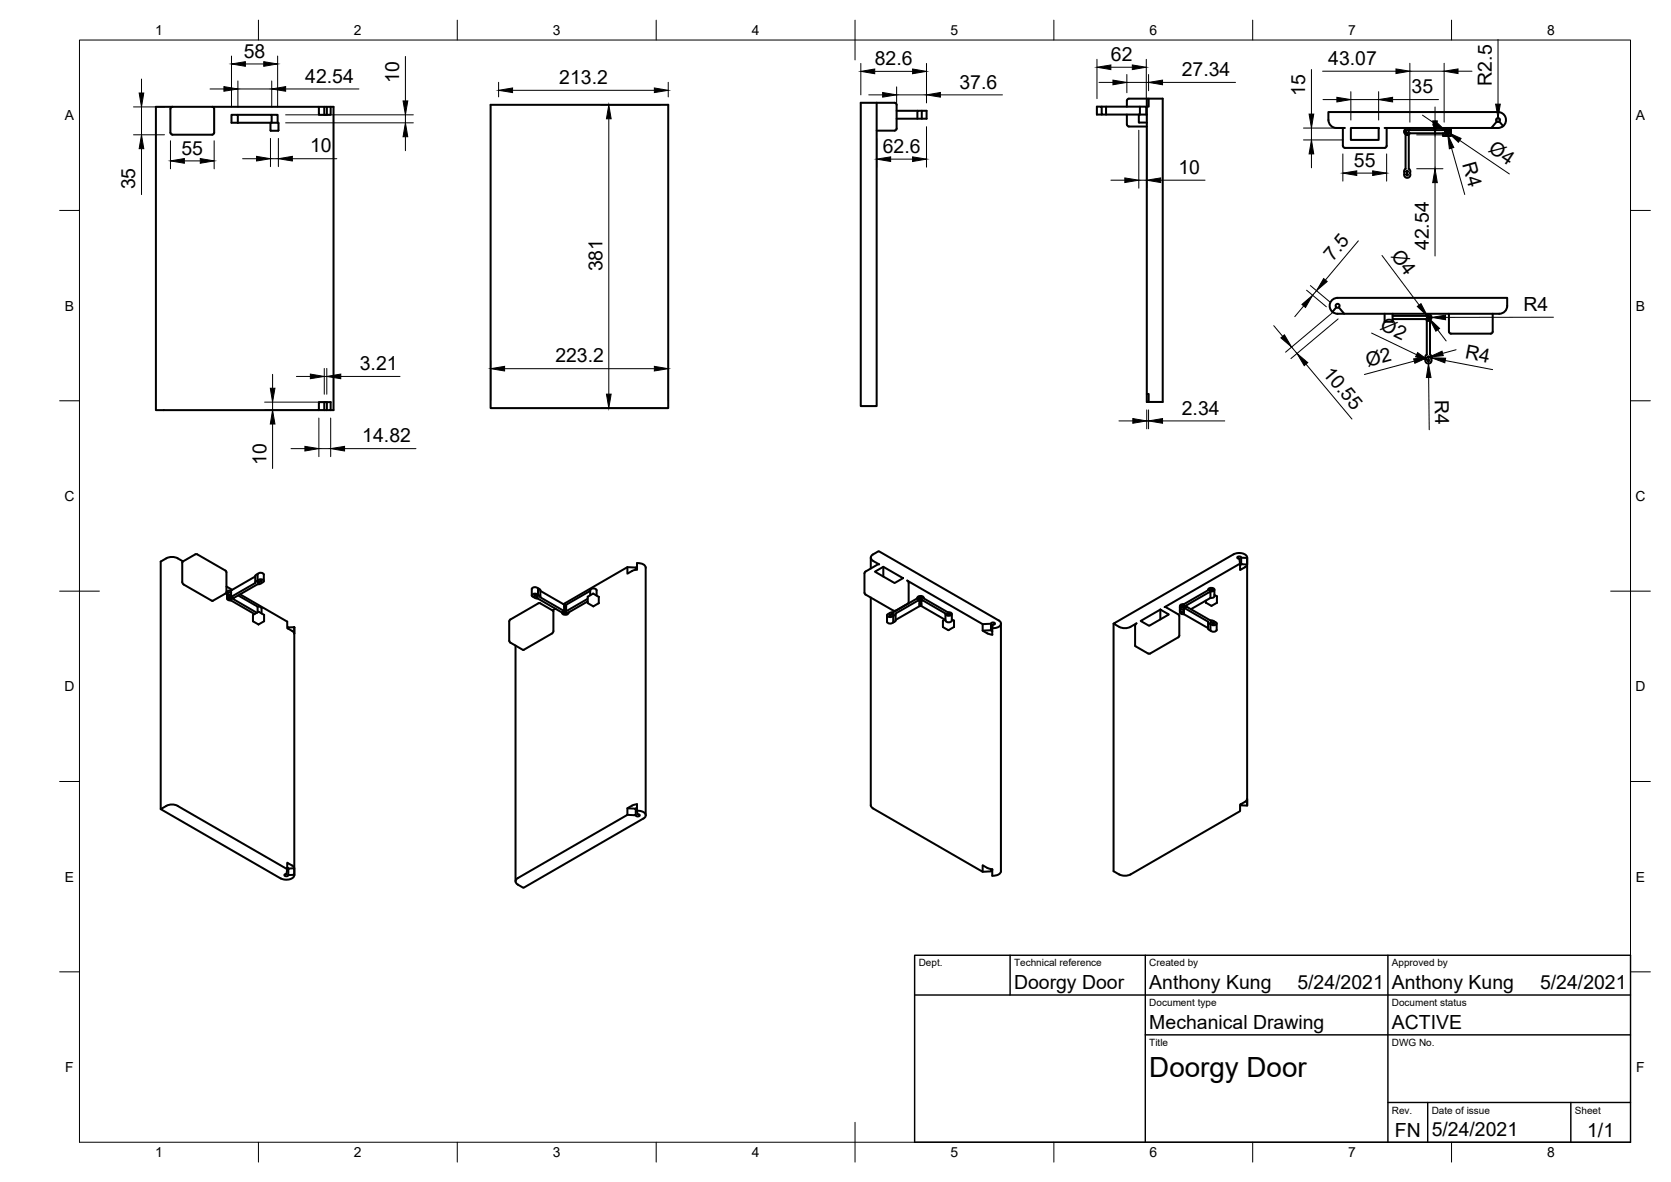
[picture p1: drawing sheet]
<svg xmlns="http://www.w3.org/2000/svg" width="420mm" height="297mm" viewBox="0 0 420 297" stroke-linecap="round" stroke-linejoin="round" font-family="sans-serif">
<!-- layer: Visible -->
<g fill="none" stroke="#000" stroke-width=".51">
<path d="M43.3 26.8h40.6v76.3h-.8M43.3 26.8h-4.1v76.3h41v-2h2.9v2h-.9v-2M43.3 33.9h10M43.4 26.8l-.5 .3v.2l-.1 6 .6 .5M53.4 26.8l.4 .3v.2v6l-.2 .5h-.2M58.2 28.9h1.6v1.9h-1.6zM59.8 30.8h10.1v2M59.8 28.9h8.5v1.9M68.1 32.9h1.8M68.1 30.8v2M68.3 28.9h1.5v1.9M80.2 26.8v2.1h2.9v-2.1"/>
<path d="M81.5 26.8v2.1M82.2 26.8v2.1M123.4 26.3h44.6v76.3h-44.6zM216.4 25.8h4v76.3h-4zM220.4 25.8h4.5M220.4 32.8h4.5M224.9 25.8l.5 .3v.2v6l-.2 .4-.3 .1M225.4 29.8h7.6v-2h-1.2v2M225.4 27.8h5.3M231.8 27.8h-1.1v2M277 28.8h-1.2v-2h1.2v2h9.4M277 26.8h1.1v2"/>
<path d="M278.1 26.8h8.5M283.3 25.3v1.5M283.3 28.8v2.5M283.4 31.3l.2 .4 .3 .1M283.8 24.8h4.6M283.8 31.8h4.6M283.9 24.8l-.5 .2v.3M286.3 28.9v1.8M286.4 30.7l2 .1M286.4 28.8h2M286.4 28.8v.1M286.6 28.8v-2h1.6v2"/>
<path d="M288.4 24.8h4v76.2h-3.6M288.4 24.8v76.2h.4v-2h-.4M288.8 24.8v2h-.4M337.7 32.2v4.5M337.7 36.7l.2 .4 .3 .1h9.9M339.7 32.2h6.9v3h-6.9zM348.7 32.2v4.5l-.1 .2-.4 .3M353.4 33.8v8.6M353.4 33.8l.8 .1v8.5a.8 .8 0 0 1 .3 1.1 .79 .79 0 0 1-.7 1.2 .79 .79 0 0 1-.7-1.2 .8 .8 0 0 1 .3-1.1M354.5 32.7h8.6a.79 .79 0 0 1 1.2-.2 .79 .79 0 0 1 0 1.2 .79 .79 0 0 1-1.2-.2h-8.6M354.5 32.7a.79 .79 0 0 0-1.2-.2 .79 .79 0 0 0 0 1.2 .79 .79 0 0 0 1.2-.2M362.8 33.5l.1 .6"/>
<path d="M362.8 32.2v.5M362.9 34.2h1.8M364.8 32.2v1.9M376.3 30.6l-1.3 1.6h-26.9M376.4 30.5h.6M377 30.5a.5 .5 0 0 0 0-.7 .5 .5 0 0 0-.7 0 .5 .5 0 0 0 .1 .7M377 30.6l1 1.1M378 31.7a2 2 0 0 0 .6-2.2 2 2 0 0 0-1.9-1.3h-42.7a3.7 3.7 0 0 0 .6 3.4 3.7 3.7 0 0 0 3.6 .6M378 31.7l-.3 .2a4.1 4.1 0 0 1-2.7 .3M335 75.4l1.3-.5h42.7a3.6 3.6 0 0 1-.6 3.4l-.9 .5-.5 .1h-39a4.1 4.1 0 0 1-2.7-.3 2 2 0 0 1-.3-3.2zM336 77.2l-1 1.2M336 77.2a.5 .5 0 0 1 0-.7 .5 .5 0 0 1 .7 0 .5 .5 0 0 1-.1 .7"/>
<path d="M336.6 77.2l1.4 1.7M336.6 77.2h-.6M348.1 78.9v1.9M350.2 78.9l-.1 1.9h-1.9M350.2 79.4h8.3a.79 .79 0 0 1 1.2-.2 .79 .79 0 0 1 0 1.2 .79 .79 0 0 1-1.2-.2M364.3 78.9v4.5l.3 .4h.2h10.3l.2-.4v-4.5M350.2 80.2h8.3M358.8 80.6l.8-.1v8.6a.8 .8 0 0 1 .3 1.1 .79 .79 0 0 1-.7 1.2 .79 .79 0 0 1-.7-1.2 .79 .79 0 0 1 .3-1.1zM81.5 101.1v2h-1.3M81.5 103.1h.7M41.8 140.3l-1.4 .8v62.2M41.8 140.3l1.5-.3 1.4 .3"/>
<path d="M44.7 140.3l1.3 .8M45.9 141.1l3.6-1.9 7.2 4.2 .2 .4v5.1l-.2 .3-3.3 1.8-7.2-4.1M45.9 141.1l-.1 5.2 .4 .6M56.9 147.4l1.5 .8M57.1 148.8v1.7M57.5 150.4l.5-.2 .3 .3-.5 .2zM58.1 150.9l5.9 3.4M58.1 148.9v1.1M58.1 149.5l-.7 .1-.3 .4M58.1 150.9a.68 .68 0 0 1-.9-.6 .88 .88 0 0 1 1.5 .3l5.9 3.4M58.1 148.9h-.7l-.3 .4M58.1 148.4l-.7 .1-.3 .3"/>
<path d="M58.7 150.3v.2M59.9 149.6l4.9 2.8v1.5M60.4 149.4l11.8 6.8v1.6l1.5 .9 .3 .5M64.2 144.9l-6.1 3.5v.5M64.2 144.7v1.7M64.2 146.5l-6.1 3.5M64.8 144.3v1.6a.99 .99 0 0 1 1.5 .1l-.7 .6-.8 .2M64.8 146.8l-6.1 3.5-.6-.3M64.8 144.3l.6-.3a.81 .81 0 0 1 .9 .4v1.6M64.8 152.5h.7l.3 .4M64.8 145.9l-.5 .2-.1 .4M64.8 144.3l-.6 .4"/>
<path d="M64.9 146.3l.3 .1h-.3zM65.4 145.9l.3 .1-.2 .1zM65.8 152.9v1.3M66.4 154.6v1.5M66.4 154.6l-1.4-.9-1.4 .9v1.5l1.4 .8M66.4 156.1l-1.4 .8M72.5 157.7l-.1 .2M74 157.6v.1M74 157.6l-1.5 .1v.3M74 157.6v62.3M134.4 149.6h.3l-.3 .1zM134.9 149.9l.4 .1-.2 .1z"/>
<path d="M135.3 149.5a.99 .99 0 0 0-1.6 .1l.1 .2 .5 .3M135.3 147.9l-.6-.3a.81 .81 0 0 0-1 .4v1.7M135.3 147.9v1.6M135.3 149.5l.5 .2v.4l6.1 3.5-.5 .4-6.1-3.6h-.6l-.4-.3M135.3 147.9l.6 .4v1.7M135.4 151.6l-7.3 4.4v5.2l3.4 2.1M135.4 151.6h.5M135.8 151.6l3.3 1.9v5.3l-.3 .4-7.1 4.1M135.9 148.5l6 3.4v1.7M139.7 153l-.8 .4M141.3 153.9v.2M141.8 154l.4-.2 .3 .3-.5 .2z"/>
<path d="M142.4 153.1h-.5M142.4 152.5h-.5M142.4 152h-.5M142.9 153.9v.2M147.8 151.1l-4.9 2.8a.83 .83 0 0 1-.7 .6 .83 .83 0 0 1-.8-.5 .85 .85 0 0 1 1-.4M147.8 149.9v1.7M148.4 148.5l-6.1 3.5v1.6l5.5-3.1M148.4 149.6v-1.3a.92 .92 0 0 1 1.6 0v1.4M149.1 149.2l-1.3 .8M149.1 149.2h.1M149.2 149.2l1.3 .8M150.5 150h.1"/>
<path d="M150.6 150v1.6l-1.4 .8-1.4-.8M157.8 142.5v1.7l1.1-.7M159.9 143.2v-.6l-2.1-.1-16.2 9.3M159.9 142.7l.3 .2M162.3 142.7v62.2M162.4 142.7a1.85 1.85 0 0 0-2.2-1.2v1.6l-1.2 .4M218.9 150.2l.1 52.4 .5 .6 27.6 15.9v-1.7l1.2 .7M218.9 140.1v2.8M220 143.7l2.1-1.3 5 2.9-2.2 1.2zM220.8 141.8l-3.4 2.1v5.2l7.3 4.4M220.8 141.8h.3M221 141.8l-1.5-.9a.85 .85 0 0 1-.5-.8 .85 .85 0 0 1 .5-.8l1.4-.8 30.2 17.4"/>
<path d="M222.1 142.4v2.5M223 154.6v1.6a.97 .97 0 0 0 1.6 .2M223.6 154.2l-.3 .1-.3 .4a.99 .99 0 0 0 1.6 0M223.6 154.2l.4-.3h.6l6.1-3.5 .5 .3v1.6l-6 3.5M223.7 154.5l.3 .1-.3 .1zM224.3 154.2l.3 .1-.3 .1zM224.6 154.8v1.6M224.7 153.5h.5M225.2 153.5l3.2-1.9 .1-5.1-.4-.6 19 11 2.1-.2v1.7l-2.1 .1M225.2 154.3v1.6l-.6 .5M230.7 150.2v.2M231.1 150.2l.5-.2 .2 .3-.4 .1z"/>
<path d="M231.2 150.7l-6 3.5-.1 .3-.5 .2M231.2 152.3h.5M231.2 151.8h.5M231.2 151.1h.5M231.7 150.7a.68 .68 0 0 1-1-.6 .88 .88 0 0 1 1.5 .2l6.1 3.6a.69 .69 0 0 1 1 .6 .88 .88 0 0 1-1.5-.3M232.3 150.2v.2M237.1 156v1.6M237.6 155.7l-.5 .3M237.7 154.3v1.6a.92 .92 0 0 0 1.6 0v-1.6M237.7 154.2l-6-3.5v1.6l6 3.5M238.2 154.2l.4-.1 .3 .3-.5 .1zM239.3 155.6l.6 .4v1.6l-1.4 .8-1.4-.8"/>
<path d="M247.1 156.9v1.6l1.2 .7M248.3 159.2l1.2 .3M249.2 156.7a.49 .49 0 0 1 .5-.3 .49 .49 0 0 1 .4 .4l-.5 .2-.1 .9M249.2 158.4l.3 .2M249.5 157.9v1.6M251.1 155.9a.9 .9 0 0 1 .6 1 .9 .9 0 0 1-.8 .7l-1.4 .3M251.7 156.7v62.2a1.91 1.91 0 0 1-2.2 1.2v-1.7l-1.2-.3M280 156.7v62.2a4 4 0 0 0 3.8 1l28-16.1v-1.6a2.36 2.36 0 0 0 1.8-1.4M286.8 156l5-2.8 2.1 1.2-5 2.9zM291.8 153.2v2.4M293.1 152.6l3.4 2v5.3l-7.3 4.3M296.7 152.3v1.7l.5 .3h.5"/>
<path d="M296.7 152.8l.3 .3 .7 .1M296.7 153.4l.3 .4 .7 .1M297.1 152.2l.5-.1 .3 .2-.5 .2zM298 152.6l.3-.2 6.1 3.5 .6 .1 .3 .2M298 152.6l-.3 .1M298.3 152.3v.2M303.2 150.9v.5M303.2 151.4h.1M303.2 151.5l1.5 .7M303.8 148.2v.1M303.8 156.4v1.6M303.8 148.3l-6.1 3.5a.68 .68 0 0 0-1 .6 .89 .89 0 0 0 1.6-.2l6.1-3.6v1.7l-4.9 2.8"/>
<path d="M303.8 148.3a.83 .83 0 0 1 .8-.6 .83 .83 0 0 1 .8 .5 .85 .85 0 0 1-1 .4M304.2 148.1l.5-.1 .3 .2-.5 .2zM304.4 156.8v1.6M304.4 156.3l.4 .1-.2 .1zM305 156.6l.3 .1-.2 .1zM305.3 156.2l.6 .3v.2a.99 .99 0 0 1-1.5 .1l-.5-.2-.1-.4-6.1-3.5v1.7l6.1 3.4M305.4 149.5l.6 .4v1.5l-1.3 .8M305.4 148.2l-.1 1.8-.5 .2-.4 .1M305.9 156.7v1.6a.97 .97 0 0 1-1.5 .1l-.6-.4M311.8 141.6v1.7l1.5-.9 .3-.5M312.1 140.1a.49 .49 0 0 0-.5-.3 .49 .49 0 0 0-.5 .4l.5 .2 .2 1.2-18.9 11 .2-.1M312.1 141.8l-.3 .2"/>
<path d="M312.1 140.2h1.5v1.7l-1.5-.1zM313.6 140.2a1.93 1.93 0 0 0-2.6-1.2l-.8 .3-30.2 17.4a4.1 4.1 0 0 0 5.8-.1l-.4 .7v5l3.3 1.9M313.6 140.1v62.3M129.6 162.2v59.3M131.7 163.3h-.2M288.7 164.2h.5M41.8 202.5l-1.4 .8 30.2 17.5M41.8 202.5l1.5-.3 1.4 .3M44.7 202.5l27.5 15.9v-1.6l1.5 .9 .3 .5M72.2 218.4l-.2 1.2-.5 .2a.49 .49 0 0 0 .5 .4 .49 .49 0 0 0 .5-.3M72.2 218l.3 .3M72.5 218.3l1.5-.1v1.6l-1.5 .1z"/>
<path d="M74 219.8a1.93 1.93 0 0 1-2.6 1.2l-.8-.3M157.8 203.1l2.1 .1v1.7l-2.1-.1M158.9 202.4l-1.1 .7v1.7l-27.6 15.9a.87 .87 0 0 0-.6 .8 .87 .87 0 0 0 .6 .8l1.4 .8 30.2-17.4M159 202.4l1.2-.3 .1 2.5M160.2 203.7l1.4 .3a.91 .91 0 0 1 .7 .8 .91 .91 0 0 1-.5 .9M160.2 203l-.3 .2M160.3 204.6l.5 .2a.49 .49 0 0 1-.4 .4 .49 .49 0 0 1-.5-.3M249.2 218.4v.6l-2.1 .1M249.5 218.7l-.3 .2M311.9 202.1l.2 .2M313.6 200.8v1.6h-1.5v-.3"/>
<circle cx="353.8" cy="33.1" r=".39"/>
<circle cx="363.8" cy="33.1" r=".39"/>
<circle cx="353.8" cy="43.9" r=".2"/>
<circle cx="353.8" cy="43.1" r=".2"/>
<circle cx="359.2" cy="79.8" r=".39"/>
<circle cx="359.2" cy="90.6" r=".2"/>
<circle cx="359.2" cy="89.8" r=".2"/>
</g>
<!-- layer: Border -->
<g fill="none" stroke="#000" stroke-width=".25">
<path d="M20 10.1h390v276.9h-390zM65 5.1v5M115 5.1v5M165 5.1v5M215 5.1v10M265 5.1v5M315 5.1v5M365 5.1v5M15 52.9h5M410 52.9h5M15 100.7h5M410 100.7h5"/>
<path d="M15 148.6h10M405 148.6h10M15 196.4h5M410 196.4h5M15 244.2h5M410 244.2h5M65 287v5M115 287v5M165 287v5M215 282.1v9.9M265 287v5M315 287v5"/>
<path d="M365 287v5"/>
</g>
<!-- layer: TitleBlock -->
<path d="M230 240.1h180v46.9h-180zM230 250h180M254 240.1v9.9M288 240.1v46.9M349 240.1v46.9M288 260.1h122M349 277.1h61M359 277.1v9.9M395 277.1v9.9" fill="none" stroke="#000" stroke-width=".36"/>
<!-- layer: Dimensions -->
<g fill="none" stroke="#000" stroke-width=".25">
<path d="M35.6 19.9v3.5M58.2 14.1v12.8M61.7 16.1h4.6M69.8 14.1v12.8M101.9 14.2v11.2M216.5 15.9v7.9M219.9 17.9h9.6M233 15.9v9.9M275.8 14.9v9.9M279.3 16.9h5.4M283.3 18.7v4.6M288.2 14.9v9.9"/>
<path d="M288.8 18.7v4.1M329.8 17.5v11.2M332.5 17.9h18.5M354.5 17.9h8.6M354.5 15.9v14.8M363.1 15.9v14.8M366.6 17.9h3.5M376.7 9.9v16.3M33.6 26.9h7.8M33.6 33.9h7.8M35.6 26.9v7M35.6 37.4v11.5"/>
<path d="M42.9 35.4v7M52.8 22.4h3.5M53.8 35.4v7M59.8 20.3v6.6M59.8 22.4h8.5M61 39.9h3.5M68 34.8v7.1M68 39.9h2M68.3 20.3v6.6M70 34.8v7.1M71.8 30.9h32.1M71.8 28.9h32.1"/>
<path d="M71.8 22.4h18.5M73.5 39.9h11.2M101.9 28.9v2M101.9 34.4v3.5M125.4 20.7v3.6M128.9 22.7h35.6M151.1 26.4h14.9M153.1 29.9v69.1M168 20.7v3.6M218.4 23.8h3.5M220.4 34.8v7.2M223.9 40h5.6"/>
<path d="M225.4 21.8v4M225.4 23.8h7.6M233 31.8v10.2M236.5 23.8h15.6M276.3 20.7h3.5M283.3 20.7h5.5M286.3 32.7v14.6M288.3 28.8v18.5M292.3 20.7h18.4M327.7 35.2h10M327.7 32.2h10M329.8 32.2v3"/>
<path d="M329.8 38.7v3.5M332.7 25h3.4M337.7 38.7v6.8M339.7 23v7.2M339.7 25h6.9M346.6 23v7.2M348.7 38.7v6.8M350.2 25h11.5M356.2 33.9h6.6M357.7 28.9l2.9 2M360.8 26.9v3.5M360.8 33.9v8.5"/>
<path d="M363.5 32.9l.6 .4M363.8 33.1l.2 .8M365 37.2l3.3 11.7M367 35.3l12.5 8.4M376.7 29.7v.5M46.4 40.4h4M279.3 45.3h3.5M286.3 45.3h2M291.8 45.3h11.2M341.1 43.5h4M356.2 42.4h6.6M360.8 45.9v18.4"/>
<path d="M327.8 76.9l-2.2 2.7M328.5 72.9l5 4.2M329.5 71.8l5 4.2M331 73.1l-.9 1.1M335.1 78.5l-11.9 10M341.5 60.5l-8.2 9.9M347.5 64.2l9.3 12.5M358.9 79.4l.5 .7M360 79.8h-.8M390.6 79.7l-27.1 .1M68.5 94.1v3.5M74.5 94.6h3.5"/>
<path d="M81.5 92.6v6.5M81.5 94.6h.7M82.2 92.6v6.5M85.7 94.6h14.9M123.4 90.6v9.9M126.9 92.7h37.6M168 90.6v9.9M320.3 81.8l2.2 2.7M324.8 87.2l1.3 1.6M328.4 91.5l11.5 13.8M336.5 80.1l-11.9 10M344.9 83.7l11.3 5.4"/>
<path d="M355.6 90.7l-12.5 3.4M359.2 90.6v.8M359.2 89.8l.8 .1M359.2 94.9l.2 13.1M359.4 89.7l-.4 .1M361.5 82.9l2.1 2.8M363.4 90.6l11.9 2.3M366.1 87.9l-3.3 .9M66.5 101.1h14.6M66.5 103.1h14.6M68.5 101.1v2M68.5 106.6v11.1"/>
<path d="M73.2 112.7h3.5M80.2 105.1v9.7M80.2 112.7h2.9M83.1 105.1v9.7M86.6 112.7h18M151.1 102.5h14.9M281.3 105.8h3.5M288.3 103v4.8M288.3 105.8h.5M288.8 103v4.8M292.3 105.8h15.7"/>
</g>
<g fill="#000" stroke="#000" stroke-width=".25">
<path d="M58.2 16.1l3.5-.6v1.2zM66.3 15.5l3.5 .6-3.5 .6zM216.5 17.9l3.4-.6v1.2zM229.5 17.3l3.5 .6-3.5 .6zM275.8 16.9l3.5-.6v1.2zM284.7 16.3l3.5 .6-3.5 .6zM351 17.3l3.5 .6-3.5 .6zM363.1 17.9l3.5-.6v1.2zM35 23.4h1.2l-.6 3.5zM35.6 33.9l.6 3.5h-1.2zM42.9 40.4l3.5-.6v1.2zM50.4 39.8l3.4 .6-3.4 .6z"/>
<path d="M56.3 21.8l3.5 .6-3.5 .5zM64.5 39.3l3.5 .6-3.5 .6zM68.3 22.4l3.5-.6v1.1zM70 39.9l3.5-.6v1.2zM101.9 30.9l.6 3.5h-1.2zM101.3 25.4h1.2l-.6 3.5zM125.4 22.7l3.5-.6v1.2zM153.1 26.4l.6 3.5h-1.2zM164.5 22.1l3.5 .6-3.5 .6zM221.9 23.2l3.5 .6-3.5 .6zM220.4 40l3.5-.6v1.2zM229.5 39.4l3.5 .6-3.5 .6z"/>
<path d="M233 23.8l3.5-.6v1.2zM279.8 20.1l3.5 .6-3.5 .6zM288.8 20.7l3.5-.6v1.2zM329.8 35.2l.5 3.5h-1.1zM329.2 28.7h1.1l-.5 3.5zM336.1 24.5l3.6 .5-3.6 .6zM346.6 25l3.6-.5v1.1zM360.2 30.4h1.2l-.6 3.5zM360.9 30.4l2.6 2.5-3.2-1.5zM364 33.9l1.5 3.2-1.1 .3zM364.1 33.3l3.3 1.5-.7 1zM376.1 26.2h1.1l-.5 3.5z"/>
<path d="M282.8 44.7l3.5 .6-3.5 .6zM288.3 45.3l3.5-.6v1.2zM337.7 43.5l3.4-.6v1.2zM345.1 42.9l3.6 .6-3.6 .6zM360.8 42.4l.6 3.5h-1.2zM327.4 76.5l2.7-2.3-1.8 3.1zM332.8 70l.9 .7-2.7 2.4zM356.4 77l.9-.7 1.6 3.1zM360 79.8l3.5-.6v1.2zM68 97.6h1.1l-.6 3.5zM78 94l3.5 .6-3.5 .6zM82.2 94.6l3.5-.6v1.2z"/>
<path d="M123.4 92.7l3.5-.6v1.1zM152.5 99h1.2l-.6 3.5zM164.5 92.1l3.5 .6-3.5 .5zM322.1 84.9l.9-.8 1.8 3.1zM326.1 88.8l2.7 2.3-.9 .8zM355.5 90.2l3.5-.4-3.3 1.5zM356.4 88.6l2.9 2.1-3.4-1zM359.2 91.4l.6 3.5h-1.2zM359.4 80.1l2.6 2.4-1 .7zM359.4 89.7l3.2-1.4 .3 1.1zM360 89.9l3.5 .1-.2 1.2zM68.5 103.1l.6 3.5h-1.1z"/>
<path d="M76.7 112.2l3.5 .5-3.5 .6zM83.1 112.7l3.5-.5v1.1zM284.8 105.2l3.5 .6-3.5 .6zM288.8 105.8l3.5-.6v1.2z"/>
</g>
<text font-size="7" x="289" y="270.6">Doorgy Door</text>
<g font-size="4.9">
<text x="61.3" y="14.5">58</text>
<text x="220" y="16.4">82.6</text>
<text x="279.3" y="15.4">62</text>
<text x="334" y="16.3">43.07</text>
<text x="76.8" y="20.8">42.54</text>
<text x="100.4" y="20.9" transform="rotate(-90 100.4 20.9)">10</text>
<text x="140.6" y="21.1">213.2</text>
<text x="241.3" y="22.3">37.6</text>
<text x="297.2" y="19.1">27.34</text>
<text x="354.9" y="23.5">35</text>
<text x="375.1" y="21.6" transform="rotate(-90 375.1 21.6)">R2.5</text>
<text x="328.2" y="24.2" transform="rotate(-90 328.2 24.2)">15</text>
<text x="45.6" y="38.9">55</text>
<text x="78" y="38.3">10</text>
<text x="222" y="38.4">62.6</text>
<text x="340.4" y="42">55</text>
<text x="367.7" y="41.3" transform="rotate(74 367.7 41.3)">R4</text>
<text x="374" y="38" transform="rotate(34 374 38)">Ø4</text>
<text x="34" y="47.6" transform="rotate(-90 34 47.6)">35</text>
<text x="296.3" y="43.7">10</text>
<text x="335.1" y="65.7" transform="rotate(-50 335.1 65.7)">7.5</text>
<text x="349.6" y="64.2" transform="rotate(53 349.6 64.2)">Ø4</text>
<text x="359.3" y="62.9" transform="rotate(-90 359.3 62.9)">42.54</text>
<text x="151.5" y="68.2" transform="rotate(-90 151.5 68.2)">381</text>
<text x="346.8" y="82.8" transform="rotate(26 346.8 82.8)">Ø2</text>
<text x="383.1" y="78.2">R4</text>
<text x="368.2" y="90" transform="rotate(11 368.2 90)">R4</text>
<text x="90.5" y="93">3.21</text>
<text x="139.6" y="91.1">223.2</text>
<text x="332.4" y="93.9" transform="rotate(50 332.4 93.9)">10.55</text>
<text x="343.9" y="92.2" transform="rotate(-15 343.9 92.2)">Ø2</text>
<text x="360.8" y="100.5" transform="rotate(89 360.8 100.5)">R4</text>
<text x="297.2" y="104.2">2.34</text>
<text x="91.1" y="111.2">14.82</text>
<text x="67" y="116.8" transform="rotate(-90 67 116.8)">10</text>
<text x="255" y="248.5">Doorgy Door</text>
<text x="289" y="248.5">Anthony Kung</text>
<text x="326.2" y="248.5">5/24/2021</text>
<text x="350" y="248.5">Anthony Kung</text>
<text x="387.2" y="248.5">5/24/2021</text>
<text x="289" y="258.6">Mechanical Drawing</text>
<text x="350" y="258.6">ACTIVE</text>
<text x="350.7" y="285.7">FN</text>
<text x="360" y="285.5">5/24/2021</text>
<text x="399.1" y="285.7">1/1</text>
</g>
<g font-size="3.5">
<text x="39" y="8.8">1</text>
<text x="89" y="8.8">2</text>
<text x="139" y="8.8">3</text>
<text x="189" y="8.8">4</text>
<text x="239" y="8.8">5</text>
<text x="289" y="8.8">6</text>
<text x="339" y="8.8">7</text>
<text x="389" y="8.8">8</text>
<text x="16.3" y="30.2">A</text>
<text x="411.3" y="30.2">A</text>
<text x="16.3" y="78">B</text>
<text x="411.3" y="78">B</text>
<text x="16.2" y="125.9">C</text>
<text x="411.2" y="125.9">C</text>
<text x="16.2" y="173.7">D</text>
<text x="411.2" y="173.7">D</text>
<text x="16.3" y="221.6">E</text>
<text x="411.3" y="221.6">E</text>
<text x="16.4" y="269.4">F</text>
<text x="411.4" y="269.4">F</text>
<text x="39" y="290.8">1</text>
<text x="89" y="290.8">2</text>
<text x="139" y="290.8">3</text>
<text x="189" y="290.8">4</text>
<text x="239" y="290.8">5</text>
<text x="289" y="290.8">6</text>
<text x="339" y="290.8">7</text>
<text x="389" y="290.8">8</text>
</g>
<g font-size="2.5">
<text x="231" y="242.9">Dept.</text>
<text x="255" y="242.9">Technical reference</text>
<text x="289" y="242.9">Created by</text>
<text x="350" y="242.9">Approved by</text>
<text x="289" y="252.8">Document type</text>
<text x="350" y="252.8">Document status</text>
<text x="289" y="262.9">Title</text>
<text x="350" y="262.9">DWG No.</text>
<text x="350" y="279.9">Rev.</text>
<text x="360" y="279.9">Date of issue</text>
<text x="396" y="279.9">Sheet</text>
</g>
</svg>
